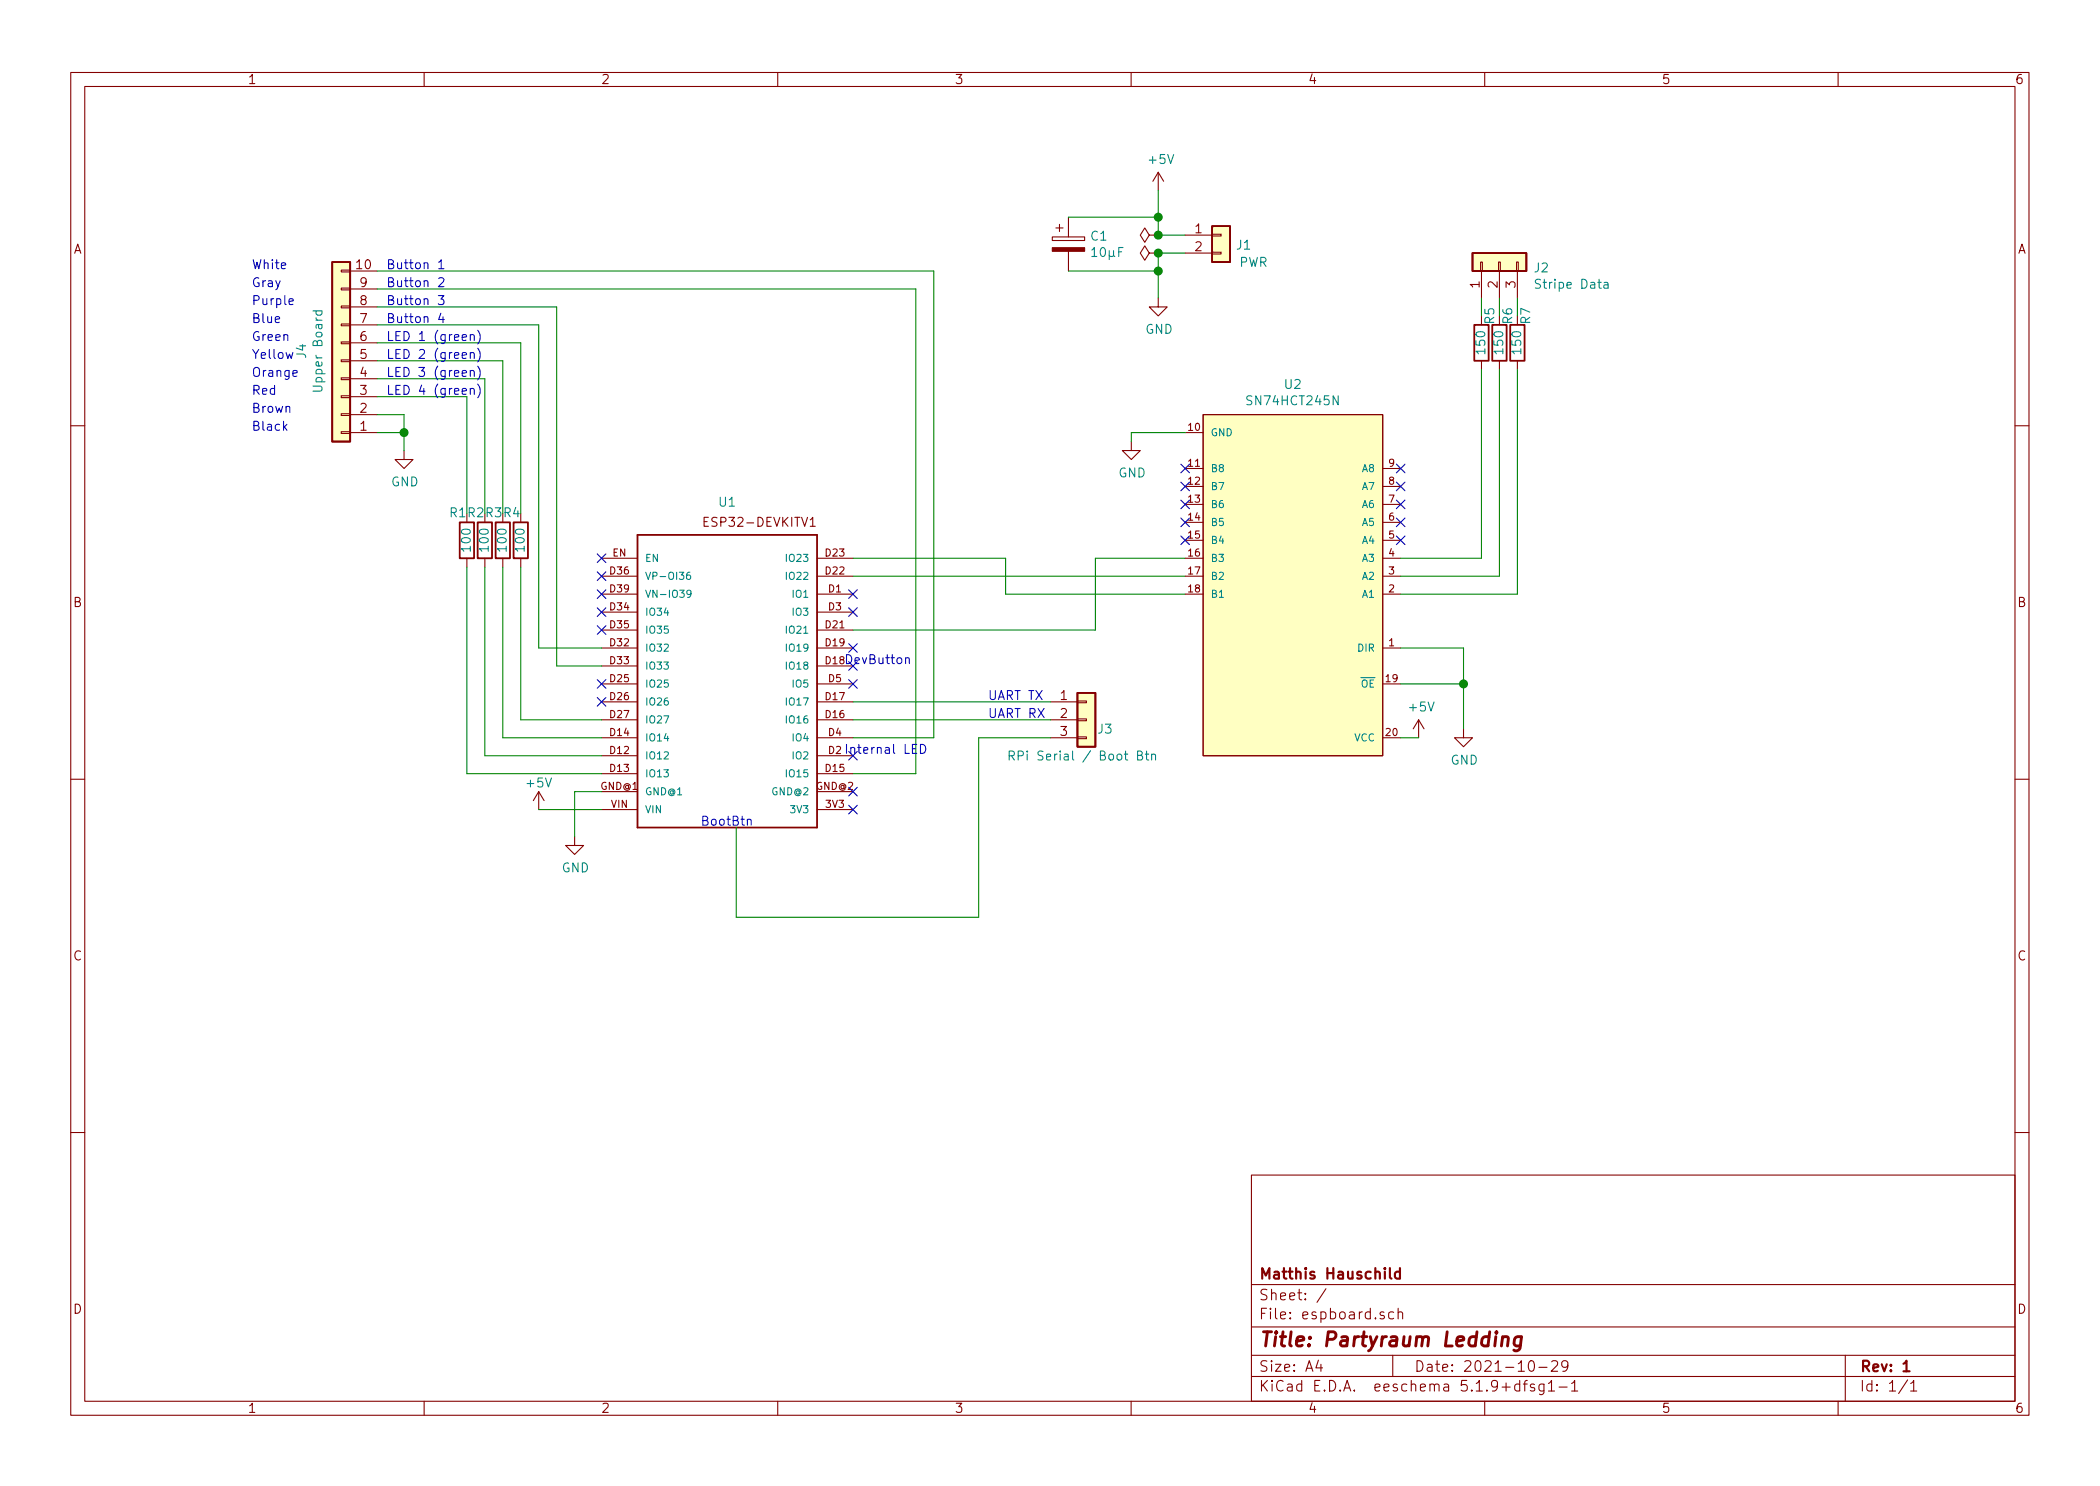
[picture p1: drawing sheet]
<svg xmlns="http://www.w3.org/2000/svg" width="297mm" height="210mm" viewBox="0 0 297 210" stroke-linecap="round" stroke-linejoin="round" font-family="sans-serif">
<g fill="none" stroke="#840000" stroke-width=".15">
<path d="M10 10.3h277v189.9h-277zM12 12.2h273v186.1h-273zM60 10.3v1.9M110 10.3v1.9M160 10.3v1.9M210 10.3v1.9M260 10.3v1.9M48.3 38.2h1.2v.3h-1.2zM49.5 38.3h3.8M148.8 33.5h4.6v.5h-4.6zM149.4 32.3h1M149.9 31.7v1.1"/>
<path d="M151.1 30.7v2.8M151.1 35.6v2.7M162.6 33.3l-.7-1-.6 1 .6 1 .7-1h1.2M162.6 35.8l-.7-1-.6 1 .6 1 .7-1h1.2M163.8 33.3h.1M163.8 35.8h.1M163.8 24.4l-.7 1.2M163.8 24.4v2.5M163.8 24.4l.8 1.2M167.6 33.3h3.8M167.6 35.8h3.8M171.4 35.7h1.3v.2h-1.3z"/>
<path d="M171.4 33.1h1.3v.3h-1.3zM209.4 37.1h.3v1.2h-.3zM209.5 38.3v3.9M212 37.1h.2v1.2h-.2zM212.1 38.3v3.9M214.5 37.1h.3v1.2h-.3zM214.6 38.3v3.9M48.3 45.8h1.2v.3h-1.2zM48.3 43.3h1.2v.3h-1.2zM48.3 40.8h1.2v.2h-1.2zM48.3 48.4h1.2v.2h-1.2zM48.3 53.5h1.2v.2h-1.2z"/>
<path d="M48.3 56h1.2v.3h-1.2zM48.3 58.5h1.2v.3h-1.2zM48.3 50.9h1.2v.3h-1.2zM49.5 58.7h3.8M49.5 56.1h3.8M49.5 53.6h3.8M49.5 51h3.8M49.5 48.5h3.8M49.5 46h3.8M49.5 43.4h3.8M49.5 40.9h3.8M163.8 42.2v1.2h1.3l-1.3 1.3-1.2-1.3h1.2"/>
<path d="M170.2 58.7h25.4v48.2h-25.4zM209.5 51v1.3M212.1 51v1.3M214.6 51v1.3M10 60.2h2M48.3 61.1h1.2v.2h-1.2zM49.5 61.2h3.8M57.1 63.7v1.3h1.3l-1.3 1.3-1.2-1.3h1.2M66 72.6v1.3M66 79v1.3M68.6 72.6v1.3M68.6 79v1.3"/>
<path d="M71.1 72.6v1.3M71.1 79v1.3M73.7 72.6v1.3M73.7 79v1.3M85.1 79h5.1M99.6 73.8h.4M100.2 73.2h-.6v1.3h.6M114.6 74.5h.7M115.6 79h5M160 62.5v1.2h1.3l-1.3 1.3-1.3-1.3h1.3M167.6 79h2.6M167.6 61.2h2.6"/>
<path d="M167.6 76.4h2.6M167.6 73.9h2.6M167.6 71.4h2.6M167.6 68.8h2.6M167.6 66.3h2.6M195.6 79h2.5M195.6 76.4h2.5M195.6 73.9h2.5M195.6 71.4h2.5M195.6 68.8h2.5M195.6 66.3h2.5M285 60.2h2"/>
<path d="M85.1 99.3h5.1M85.1 96.8h5.1M85.1 94.2h5.1M85.1 91.7h5.1M85.1 89.1h5.1M85.1 86.6h5.1M85.1 84.1h5.1M85.1 81.5h5.1M115.6 99.3h5M115.6 96.8h5M115.6 94.2h5M115.6 91.7h5"/>
<path d="M115.6 89.1h5M115.6 86.6h5M115.6 84.1h5M115.6 81.5h5M148.6 99.3h3.8M152.4 99.2h1.3v.2h-1.3zM167.6 84.1h2.6M167.6 81.5h2.6M195.6 96.8h2.5M195.6 91.7h2.5M195.6 84.1h2.5M195.6 81.5h2.5"/>
<path d="M10 110.3h2M76.2 112l-.8 1.3M76.2 112v2.5M76.2 112l.8 1.3M81.3 118.4v1.2h1.2l-1.2 1.3-1.3-1.3h1.3M85.1 114.5h5.1M85.1 112h5.1M85.1 109.5h5.1M85.1 106.9h5.1M85.1 104.4h5.1M85.1 101.8h5.1M115.6 114.5h5"/>
<path d="M115.6 112h5M115.6 109.5h5M115.6 106.9h5M115.6 104.4h5M115.6 101.8h5M148.6 104.4h3.8M148.6 101.8h3.8M152.4 104.3h1.3v.2h-1.3zM152.4 101.7h1.3v.3h-1.3zM195.6 104.4h2.5M200.7 101.8l-.8 1.3M200.7 101.8v2.6"/>
<path d="M200.7 101.8l.7 1.3M207 103.1v1.3h1.3l-1.3 1.3-1.3-1.3h1.3M285 110.3h2M10 160.2h2M177 166.3h108v32h-108zM285 160.2h2M60 198.3v1.9M110 198.3v1.9M160 198.3v1.9M177 194.8h108M177 191.8h108M177 187.8h108"/>
<path d="M177 181.8h108M186.5 192.5l-.4 1h1M186.8 193v1M187.6 182.3l-1.3 2M195.8 185.7l-.4-.1-.2 .3a.48 .48 0 0 0 .6 .3v.1v.2l-.2 .1-.4-.1M197 191.8v3M197.1 185.7a.53 .53 0 0 0-.6 0v.8a.53 .53 0 0 0 .6 0M197.8 185.7a.38 .38 0 0 1 .6 .1v.8M197.8 185.1v1.5M210 198.3v1.9M215 195.9a.48 .48 0 0 0-.7 .1l-.1 .1 .1 .6a.48 .48 0 0 0 .7 0M215 195.3v1.5"/>
<path d="M215.5 195.8h.5M216 195.3l-.3 .1v.1v1.3M216.3 192.7a.35 .35 0 0 1 .4-.2 .35 .35 0 0 1 .3 .3 .78 .78 0 0 1-.4 1.2 .87 .87 0 0 1-.3-1.3zM217 195.9l-.3-.1-.2 .3a.5 .5 0 0 0 .5 .3v.3l-.1 .1-.4-.1M217.7 193.5h1.1M218.4 195.8v1.2a.42 .42 0 0 1-.6 .3M218.4 195.9a.48 .48 0 0 0-.6 .1l-.1 .1 .1 .6a.48 .48 0 0 0 .6 0M219 195.8l.5-.5v1.5M219 196.8h.9M219.5 192.7l.2-.2h.3a.41 .41 0 0 1 .3 .7l-.9 .8h.9M220.5 196.3h1.2M221.8 193.2l-.3 .3h-.3l-.2-.2-.1-.5 .3-.3a.47 .47 0 0 1 .6 .3 1.01 1.01 0 0 1-.5 1.2h-.2"/>
<path d="M222.3 195.8l.3-.3 .1-.2v1.5M222.3 196.8h.9M260 198.3v1.9M261 191.8v6.5M269.8 195.2l-1.2 2M270.3 195.8l.3-.3 .1-.2v1.5M270.3 196.8h.8"/>
</g>
<path d="M196.6 179.4v1.3l.2 .2M198 179.4v1.5M198 180l-.4-.1-.3 .3 .1 .6 .2 .1 .4-.1M269.2 193l.5-.5v1.5M269.2 194h.9" fill="none" stroke="#840000" stroke-width=".3"/>
<path d="M212.5 189.3a.63 .63 0 0 1 .8-.1l-.1 1.2M212.5 189.1l-.1 1.3M215.2 189.1l-.2 1.6a.6 .6 0 0 1-.9 .3M215.2 189.2a.68 .68 0 0 0-1 .3l-.1 .6 .2 .2 .2 .1 .6-.1" fill="none" stroke="#840000" stroke-width=".41"/>
<path d="M47 37.1h2.5v25.4h-2.5zM171.4 32h2.6v5.1h-2.6zM208.3 35.8h7.6v2.5h-7.6zM208.5 46h2.1v5h-2.1zM211.1 46h2v5h-2zM213.6 46h2v5h-2zM65 73.9h2.1v5.1h-2.1zM67.6 73.9h2v5.1h-2zM70.1 73.9h2v5.1h-2zM72.6 73.9h2.1v5.1h-2.1zM90.2 75.7h25.4v41.4h-25.4zM152.4 98h2.5v7.7h-2.5z" fill="none" stroke="#840000" stroke-width=".25"/>
<g fill="none" stroke="#008484" stroke-width=".15">
<path d="M226.9 40h.5l.1 .8M44.3 44h1.2M44.8 44l-.1 .3 .2 .3h.4l.2-.1v-.5M227.5 40.3h-.5a.25 .25 0 0 0-.2 .2 .25 .25 0 0 0 .2 .3l.5-.1M97.6 81h-.3a.66 .66 0 0 0 0 1l.3-.1 .1-.4-.2-.1h-.2l-.2 .1M97.7 83.9l-.2 .2h-.1l-.2-.2v-.3l.3-.1a.63 .63 0 0 1-.1 1h-.1M142.7 106.9h.5l.3-.2a.33 .33 0 0 0-.3-.4h-.5v1.2M143.1 106.9l.4 .6M144 106.9h.5l.3-.2a.33 .33 0 0 0-.3-.4h-.5v1.2M160.9 106.9l.5-.1 .2-.2-.1-.2-.2-.1h-.4v1.2h.5l.2-.1v-.3l-.3-.2M162 106.7h.5M162.2 106.3v1.1v.1h.3"/>
<path d="M162.9 106.8h.1a.32 .32 0 0 1 .4 .1v.6M162.9 106.7v.8"/>
</g>
<g fill="#ffffc2" stroke="#ffffc2" stroke-width=".14">
<path d="M47 37.1h2.5v25.4h-2.5z"/>
<path d="M170.2 58.7h25.4v48.2h-25.4z"/>
<path d="M208.3 35.8h7.6v2.5h-7.6z"/>
<path d="M171.4 32h2.6v5.1h-2.6z"/>
<path d="M152.4 98h2.5v7.7h-2.5z"/>
</g>
<path d="M148.8 35h4.6v.6h-4.6z" fill="#840000" stroke="#840000" stroke-width=".15"/>
<g fill="none" stroke="#008400" stroke-width=".15">
<path d="M53.3 38.3h78.8v66.1h-11.5M151.1 30.7h12.7M151.1 38.3h12.7M163.8 26.9v6.4h3.8M167.6 35.8h-3.8v6.4M53.3 40.9h76.2v68.6h-8.9M53.3 46h22.9v45.7h8.9M53.3 58.7h3.8v5M53.3 43.4h25.4v50.8h6.4M53.3 56.1h12.7v16.5M53.3 53.6h15.3v19M53.3 51h17.8v21.6"/>
<path d="M53.3 48.5h20.4v24.1M209.5 42.2v2.5M209.5 52.3v26.7h-11.4M212.1 42.2v2.5M212.1 52.3v29.2h-14M214.6 42.2v2.5M214.6 52.3v31.8h-16.5M53.3 61.2h3.8M120.6 79h21.6v5.1h25.4M167.6 61.2h-7.6v1.3M167.6 79h-12.7v10.1h-34.3M66 80.3v29.2h19.1"/>
<path d="M68.6 80.3v26.6h16.5M71.1 80.3v24.1h14M73.7 80.3v21.5h11.4M120.6 81.5h47M120.6 99.3h28M198.1 91.7h8.9v11.4M198.1 96.8h8.9M76.2 114.5h8.9M85.1 112h-3.8v6.4M120.6 101.8h28M148.6 104.4h-10.2v25.4h-34.3v-12.7M198.1 104.4h2.6"/>
</g>
<g fill="none" stroke="#0000c2" stroke-width=".15">
<path d="M62.1 37.1l.3-.4v1.3M62.1 39.4l.1-.1h.3l.2 .1 .1 .2-.1 .2-.7 .8h.8M62.1 38h.7M40.5 49.9l.2 .8 .2-.6 .3 .6 .2-.8M40.9 42.7l.6-.1-.1-.3h-.3l-.2 .1v.6h.5M41.4 52.8l.6-.1v-.2l-.4-.1-.2 .2 .1 .6h.5M62 41.8h.8l-.4 .5 .3 .1 .1 .5-.3 .2h-.3l-.2-.1M62.4 44.3l-.3 .9h.7M62.7 44.8v.8M66.5 55.1l.1-.1a.32 .32 0 0 1 .5 .1v.7M66.5 47.5l.1-.1a.32 .32 0 0 1 .5 .1v.7M66.5 52.5h.1a.32 .32 0 0 1 .5 .1v.7"/>
<path d="M66.5 50l.1-.1a.32 .32 0 0 1 .5 .2v.6M66.5 47.3v.9M66.5 49.9v.8M66.5 52.4v.9M66.5 55v.8M67.6 54.4a1.47 1.47 0 0 1 0 1.9M67.6 46.7a1.47 1.47 0 0 1 0 2M67.6 51.8a1.47 1.47 0 0 1 0 1.9M67.6 49.3a1.47 1.47 0 0 1 0 1.9M40.2 60.4l.4 .5M40.6 60l-.5 .5M128.1 93.2v-.1a.31 .31 0 0 1 .5 .1v.7"/>
<path d="M105.7 116h.1a.31 .31 0 0 1 .4 .1v.7M130.2 105.3a.64 .64 0 0 1 .7 .7 .64 .64 0 0 1-.7 .6z"/>
</g>
<g fill="#008400" stroke="#008400" stroke-width=".25">
<circle cx="163.8" cy="35.8" r=".51"/>
<circle cx="207" cy="96.8" r=".51"/>
<circle cx="57.2" cy="61.2" r=".51"/>
<circle cx="163.8" cy="30.7" r=".51"/>
<circle cx="163.8" cy="33.3" r=".51"/>
<circle cx="163.8" cy="38.3" r=".51"/>
</g>
<g fill="none" stroke="#000084" stroke-width=".15">
<path d="M84.5 78.4l1.2 1.2M85.7 78.4l-1.2 1.2M167 65.7l1.2 1.2M167 68.2l1.2 1.2M167 70.8l1.2 1.2M167 73.3l1.2 1.2M167 75.8l1.2 1.3M168.2 65.7l-1.2 1.2M168.2 68.2l-1.2 1.2M168.2 70.8l-1.2 1.2M168.2 73.3l-1.2 1.2M168.2 75.8l-1.2 1.3"/>
<path d="M197.5 65.7l1.2 1.2M197.5 68.2l1.2 1.2M197.5 70.8l1.2 1.2M197.5 73.3l1.2 1.2M197.5 75.8l1.2 1.3M198.7 65.7l-1.2 1.2M198.7 68.2l-1.2 1.2M198.7 70.8l-1.2 1.2M198.7 73.3l-1.2 1.2M198.7 75.8l-1.2 1.3M84.5 98.7l1.2 1.2M84.5 96.2l1.2 1.2"/>
<path d="M84.5 88.5l1.2 1.3M84.5 86l1.2 1.2M84.5 83.5l1.2 1.2M84.5 80.9l1.2 1.2M85.7 98.7l-1.2 1.2M85.7 96.2l-1.2 1.2M85.7 88.5l-1.2 1.3M85.7 86l-1.2 1.2M85.7 83.5l-1.2 1.2M85.7 80.9l-1.2 1.2M120 83.5l1.3 1.2M120 86l1.3 1.2"/>
<path d="M120 91.1l1.3 1.2M120 93.6l1.3 1.2M120 96.2l1.3 1.2M121.3 83.5l-1.3 1.2M121.3 86l-1.3 1.2M121.3 91.1l-1.3 1.2M121.3 93.6l-1.3 1.2M121.3 96.2l-1.3 1.2M120 111.4l1.3 1.2M120 113.9l1.3 1.3M120 106.3l1.3 1.2M121.3 111.4l-1.3 1.2"/>
<path d="M121.3 113.9l-1.3 1.3M121.3 106.3l-1.3 1.2"/>
</g>
<text font-size="2.8" fill="#840000" x="178" y="190.5">Title: Partyraum Ledding</text>
<g font-size="2.1" fill="#840000">
<text x="178" y="184">Sheet: /</text>
<text x="178" y="181">Matthis Hauschild</text>
<text x="178" y="186.7">File: espboard.sch</text>
<text x="178" y="196.9">KiCad E.D.A. eeschema 5.1.9+dfsg1-1</text>
<text x="178" y="194.1">Size: A4</text>
<text x="200" y="194.1">Date: 2021-10-29</text>
<text x="263" y="194.1">Rev: 1</text>
<text x="263" y="196.9">Id: 1/1</text>
</g>
<g font-size="1.8" fill="#840000">
<text x="35" y="11.9">1</text>
<text x="85" y="11.9">2</text>
<text x="135" y="11.9">3</text>
<text x="185" y="11.9">4</text>
<text x="235" y="11.9">5</text>
<text x="285" y="11.9">6</text>
<text x="10.4" y="35.9">A</text>
<text x="169.1" y="33">1</text>
<text x="169.1" y="35.6">2</text>
<text x="285.4" y="35.9">A</text>
<text x="50.5" y="38.1">10</text>
<text x="51" y="40.6">9</text>
<text x="209.3" y="40.7" transform="rotate(-90 209.3 40.7)">1</text>
<text x="211.8" y="40.7" transform="rotate(-90 211.8 40.7)">2</text>
<text x="214.4" y="40.7" transform="rotate(-90 214.4 40.7)">3</text>
<text x="51" y="45.7">7</text>
<text x="51" y="43.2">8</text>
<text x="51" y="53.3">4</text>
<text x="51" y="50.8">5</text>
<text x="51" y="48.3">6</text>
<text x="51" y="58.4">2</text>
<text x="51" y="55.9">3</text>
<text x="51" y="61">1</text>
<text x="100.1" y="74.5">ESP32-DEVKITV1</text>
<text x="10.4" y="85.9">B</text>
<text x="285.4" y="85.9">B</text>
<text x="150" y="99.1">1</text>
<text x="150" y="101.6">2</text>
<text x="150" y="104.1">3</text>
<text x="10.4" y="135.9">C</text>
<text x="285.4" y="135.9">C</text>
<text x="10.4" y="185.9">D</text>
<text x="285.4" y="185.9">D</text>
<text x="35" y="199.9">1</text>
<text x="85" y="199.9">2</text>
<text x="135" y="199.9">3</text>
<text x="185" y="199.9">4</text>
<text x="235" y="199.9">5</text>
<text x="285" y="199.9">6</text>
</g>
<g font-size="1.8" fill="#008484">
<text x="162.6" y="23.2">+5V</text>
<text x="154.3" y="34.1">C1</text>
<text x="175" y="35.3">J1</text>
<text x="154.6" y="36.4">10µF</text>
<text x="175.3" y="37.8">PWR</text>
<text x="217.1" y="38.6">J2</text>
<text x="217.7" y="40.9">Stripe Data</text>
<text x="162" y="47.2">GND</text>
<text x="211.4" y="45.8" transform="rotate(-90 211.4 45.8)">R5</text>
<text x="213.9" y="45.8" transform="rotate(-90 213.9 45.8)">R6</text>
<text x="216.5" y="45.8" transform="rotate(-90 216.5 45.8)">R7</text>
<text x="43.3" y="50.6" transform="rotate(-90 43.3 50.6)">J4</text>
<text x="210.1" y="50" transform="rotate(-90 210.1 50)">150</text>
<text x="212.6" y="50" transform="rotate(-90 212.6 50)">150</text>
<text x="215.2" y="50" transform="rotate(-90 215.2 50)">150</text>
<text x="45.6" y="55" transform="rotate(-90 45.6 55)">Upper Board</text>
<text x="176.7" y="57.3">SN74HCT245N</text>
<text x="181.8" y="55">U2</text>
<text x="55.3" y="68.8">GND</text>
<text x="101.8" y="71.7">U1</text>
<text x="158.2" y="67.6">GND</text>
<text x="63.7" y="73.2">R1R2R3R4</text>
<text x="66.6" y="77.9" transform="rotate(-90 66.6 77.9)">100</text>
<text x="69.1" y="77.9" transform="rotate(-90 69.1 77.9)">100</text>
<text x="71.7" y="77.9" transform="rotate(-90 71.7 77.9)">100</text>
<text x="74.2" y="77.9" transform="rotate(-90 74.2 77.9)">100</text>
<text x="199.4" y="100.7">+5V</text>
<text x="144.5" y="107.6">RPi Serial / Boot Btn</text>
<text x="155.3" y="103.8">J3</text>
<text x="74.6" y="111.4">+5V</text>
<text x="205.2" y="108.2">GND</text>
<text x="79.5" y="123.4">GND</text>
</g>
<g font-size="1.8" fill="#0000c2">
<text x="35.6" y="40.6">Gray</text>
<text x="35.6" y="38.1">White</text>
<text x="54.6" y="38.1">Button 1</text>
<text x="54.6" y="40.6">Button 2</text>
<text x="35.6" y="45.7">Blue</text>
<text x="35.6" y="43.2">Purple</text>
<text x="54.6" y="43.2">Button 3</text>
<text x="54.6" y="45.7">Button 4</text>
<text x="35.6" y="50.8">Yellow</text>
<text x="35.6" y="53.3">Orange</text>
<text x="35.6" y="48.3">Green</text>
<text x="54.6" y="48.3">LED 1 (green)</text>
<text x="54.6" y="53.3">LED 3 (green)</text>
<text x="54.6" y="50.8">LED 2 (green)</text>
<text x="35.6" y="55.9">Red</text>
<text x="35.6" y="58.4">Brown</text>
<text x="54.6" y="55.9">LED 4 (green)</text>
<text x="35.6" y="61">Black</text>
<text x="119.4" y="94">DevButton</text>
<text x="139.7" y="99.1">UART TX</text>
<text x="139.7" y="101.6">UART RX</text>
<text x="119.4" y="106.7">Internal LED</text>
<text x="99.1" y="116.8">BootBtn</text>
</g>
<g font-size="1.4" fill="#840000">
<text x="168.1" y="61">10</text>
<text x="168.1" y="71.1">13</text>
<text x="168.1" y="68.6">12</text>
<text x="168.1" y="66">11</text>
<text x="196.5" y="71.1">7</text>
<text x="196.5" y="68.6">8</text>
<text x="196.5" y="66">9</text>
<text x="168.1" y="76.2">15</text>
<text x="168.1" y="73.7">14</text>
<text x="196.5" y="76.2">5</text>
<text x="196.5" y="73.7">6</text>
<text x="86.3" y="81.3">D36</text>
<text x="86.3" y="83.8">D39</text>
<text x="86.7" y="78.7">EN</text>
<text x="116.8" y="81.3">D22</text>
<text x="116.8" y="78.7">D23</text>
<text x="117.2" y="83.8">D1</text>
<text x="168.1" y="83.8">18</text>
<text x="168.1" y="81.3">17</text>
<text x="168.1" y="78.7">16</text>
<text x="196.5" y="83.8">2</text>
<text x="196.5" y="81.3">3</text>
<text x="196.5" y="78.7">4</text>
<text x="86.3" y="86.4">D34</text>
<text x="86.3" y="88.9">D35</text>
<text x="116.8" y="88.9">D21</text>
<text x="117.2" y="86.4">D3</text>
<text x="86.3" y="91.4">D32</text>
<text x="86.3" y="94">D33</text>
<text x="116.8" y="94">D18</text>
<text x="116.8" y="91.4">D19</text>
<text x="196.5" y="91.4">1</text>
<text x="86.3" y="96.5">D25</text>
<text x="86.3" y="99.1">D26</text>
<text x="86.3" y="101.6">D27</text>
<text x="116.8" y="101.6">D16</text>
<text x="116.8" y="99.1">D17</text>
<text x="117.2" y="96.5">D5</text>
<text x="196.1" y="96.5">19</text>
<text x="86.3" y="104.1">D14</text>
<text x="86.3" y="106.7">D12</text>
<text x="117.2" y="106.7">D2</text>
<text x="117.2" y="104.1">D4</text>
<text x="196.1" y="104.1">20</text>
<text x="85" y="111.8">GND@1</text>
<text x="86.3" y="109.2">D13</text>
<text x="115.5" y="111.8">GND@2</text>
<text x="116.8" y="109.2">D15</text>
<text x="86.5" y="114.3">VIN</text>
<text x="116.9" y="114.3">3V3</text>
</g>
<g font-size="1.4" fill="#008484">
<text x="171.2" y="61.7">GND</text>
<text x="171.2" y="71.9">B6</text>
<text x="171.2" y="69.3">B7</text>
<text x="171.2" y="66.8">B8</text>
<text x="192.8" y="71.9">A6</text>
<text x="192.8" y="69.3">A7</text>
<text x="192.8" y="66.8">A8</text>
<text x="171.2" y="77">B4</text>
<text x="171.2" y="74.4">B5</text>
<text x="192.8" y="77">A4</text>
<text x="192.8" y="74.4">A5</text>
<text x="91.2" y="79.5">EN</text>
<text x="91.2" y="82">VP-OI36</text>
<text x="111.5" y="82">IO22</text>
<text x="111.5" y="79.5">IO23</text>
<text x="171.2" y="82">B2</text>
<text x="171.2" y="79.5">B3</text>
<text x="192.8" y="82">A2</text>
<text x="192.8" y="79.5">A3</text>
<text x="91.2" y="84.6">VN-IO39</text>
<text x="91.2" y="87.1">IO34</text>
<text x="91.2" y="89.7">IO35</text>
<text x="111.5" y="89.7">IO21</text>
<text x="112.3" y="87.1">IO3</text>
<text x="112.3" y="84.6">IO1</text>
<text x="171.2" y="84.6">B1</text>
<text x="192.8" y="84.6">A1</text>
<text x="91.2" y="92.2">IO32</text>
<text x="91.2" y="94.7">IO33</text>
<text x="111.5" y="94.7">IO18</text>
<text x="111.5" y="92.2">IO19</text>
<text x="192.1" y="92.2">DIR</text>
<text x="91.2" y="97.3">IO25</text>
<text x="91.2" y="99.8">IO26</text>
<text x="111.5" y="99.8">IO17</text>
<text x="112.3" y="97.3">IO5</text>
<text x="192.5" y="97.3">OE</text>
<text x="91.2" y="102.4">IO27</text>
<text x="91.2" y="104.9">IO14</text>
<text x="91.2" y="107.4">IO12</text>
<text x="111.5" y="102.4">IO16</text>
<text x="112.3" y="107.4">IO2</text>
<text x="112.3" y="104.9">IO4</text>
<text x="191.6" y="104.9">VCC</text>
<text x="91.2" y="110">IO13</text>
<text x="91.2" y="112.5">GND@1</text>
<text x="109.2" y="112.5">GND@2</text>
<text x="111.5" y="110">IO15</text>
<text x="91.2" y="115.1">VIN</text>
<text x="112" y="115.1">3V3</text>
</g>
</svg>
